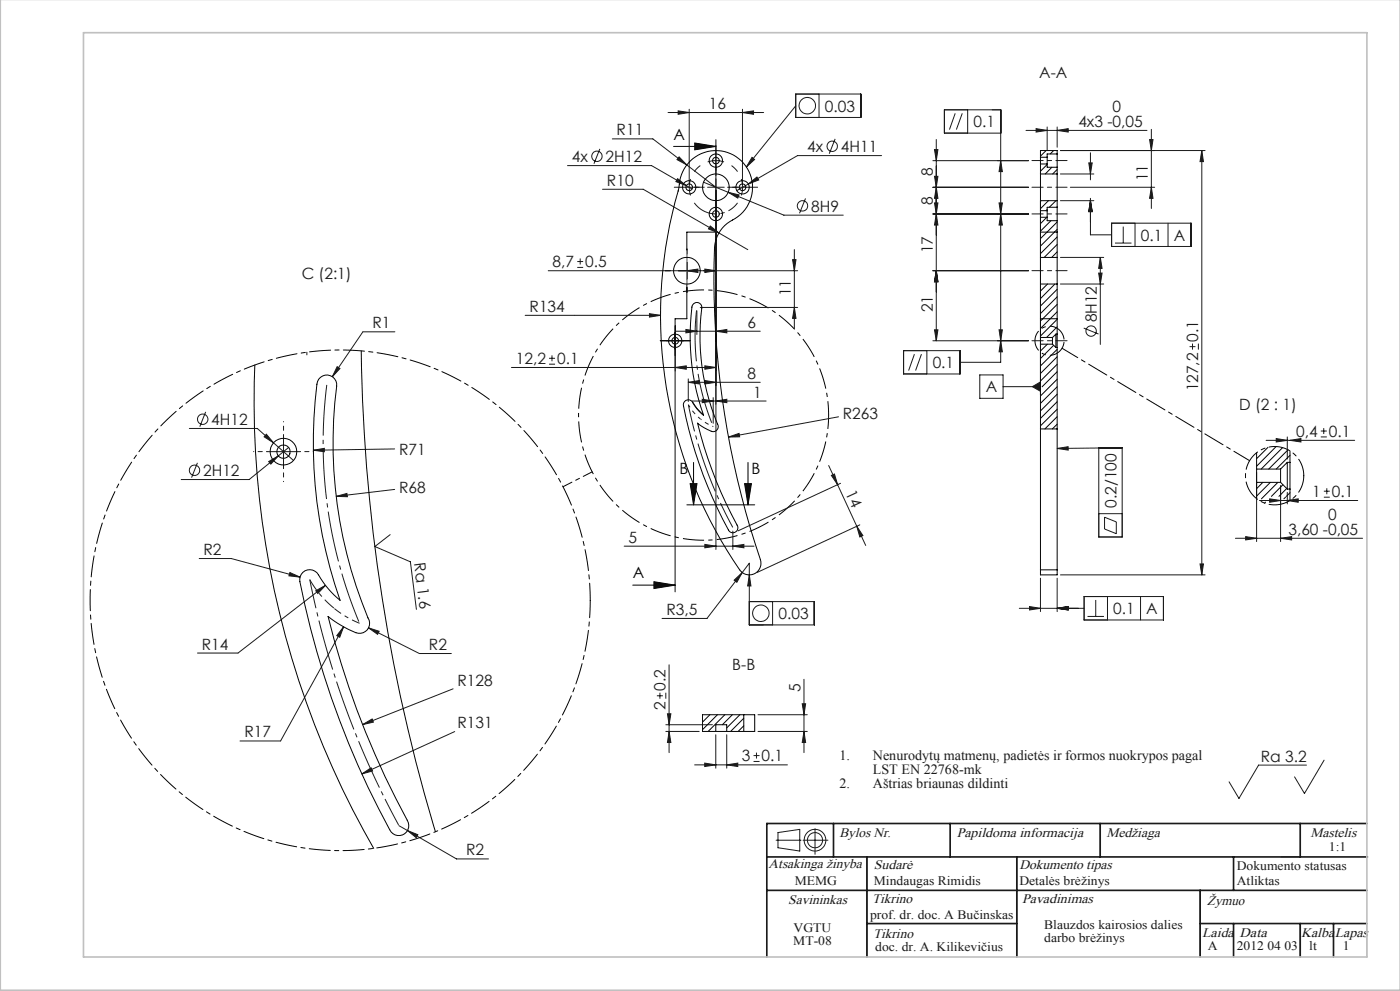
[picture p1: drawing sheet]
<svg xmlns="http://www.w3.org/2000/svg" width="420mm" height="297mm" viewBox="0 0 420 297" stroke-linecap="round" stroke-linejoin="round" font-family="sans-serif">
<g fill="none" stroke="#191924" stroke-width=".3">
<path d="M200.4 33.7h28.7M203.4 33.2l3.4 .5-3.4 .6zM206.8 32.7v22.4M222.7 33.7l3.4-.5v1.1zM222.7 32.7v22.4M238.7 31.7l-14.8 18.4M238.7 28.2h19.5v7h-19.5zM245.7 28.2v7M286.6 34l-1.8 4.8M288.7 34l-1.8 4.8M290.3 32.9v7M300.2 39.9h-16.9v-7h16.9v75.7h-12.2"/>
<path d="M307.8 39.1h36.3M310.8 38.6l3.3 .5-3.3 .5zM314.1 38.1v7M317.1 39.1l3.4-.5v1zM317.1 38.1v6M345.4 38.8v23.7M170.3 49.6h25.2l10.4 6M180 44.6l-1.8 4.5M180.8 56.7h12.2l31.3 18.1M183.7 41.6h12.2l10.1 7.8M203.3 53.5l2.6 2.1-3.1-1.2zM203.7 47l2.3 2.4-2.9-1.6z"/>
<path d="M205.9 55.6l1.7 1M206 49.4l8.8 6.7M211.1 54.6l24.1 9.9h17.8M212.3 48.5a7.9 7.9 0 0 1 4.9 0M214.8 45.6v5M214.8 57.1v107.6M218.5 57.6l3.2 .8-.4 1zM224.5 55.1l2.6-2 .5 .8zM225.6 47.2l.8 .6-2.5 2.3zM241.7 59.5l-1.8 4.4M250.5 41.6l-1.7 4.5M264.5 46.6h-25.2l-18.3 10.5"/>
<path d="M279.9 48.2h28.7M279.9 56.1h28.7M280.4 44.8h1l-.5 3.4zM280.4 52.8h1l-.5 3.3zM280.9 56.1l.5 3.3h-1zM280.9 41.8v60.3M300.2 48.2l.5 3.2h-1zM318.1 52.1h10.1M321.1 56.1h25.3M326.6 48.8h1.1l-.6 3.3zM327.1 45.8v8.1M327.1 59.4v11h6.4"/>
<path d="M344.9 41.8h1l-.5 3.3zM345.4 56.1l.5 3.3h-1zM360.5 45.1l.5 3.3h-1zM360.5 45.1v127.2M361.5 45.1h-43.4M173.2 78.4h1.7M174.1 77.5v1.8M213.1 67.7l2.6 2.1-3.2-1.2zM237.8 77.8h1l-.5 3.3zM238.3 74.8v23.7M279.9 64.1h28.7M280.4 60.8h1l-.5 3.3z"/>
<path d="M280.9 64.1l.5 3.3h-1zM299.7 60.8h1l-.5 3.3zM300.2 64.1l.5 3.3h-1zM312.1 60.1v58.2M318.1 60.1h10.1M318.1 77.1h13M327.1 60.1l.6 3.3h-1.1zM330.1 77.1l.5 3.3h-1zM330.1 77.1v26.1M333.5 66.9h23.8v7h-23.8zM334.5 72.8h4.9M337 67.9v4.9"/>
<path d="M340.5 66.9v7M350.4 66.9v7M118.5 99.4h-9.6l-9.2 13.5M164.5 81.1h74.8M173.2 80.1h1.7M194.8 94l3.4 .5-3.4 .5zM198.2 94.5h-40.6M202.7 99.3h25.4M205.8 98.7l3.3 .6-3.3 .5zM206.1 81.1l3.3-.5v1.1zM209.1 93.1v7.2M210.1 92.1h29.2"/>
<path d="M211.5 80.6l3.3 .5-3.3 .6zM214.8 99.3l3.3-.6v1.1zM238.3 92.1l.5 3.3h-1zM279.9 81.1h28.7M280.4 98.8h1l-.5 3.3zM280.9 81.1l.5 3.4h-1zM299.7 98.8h1l-.5 3.3zM318.1 85.1h13M325.1 98.3l4.5 1.8M329.6 81.8h1l-.5 3.3zM101.1 109.9l.9 .6-2.3 2.4zM153.4 110.1h61.4"/>
<path d="M164.7 109.1h1.8M164.7 107.4h1.8M165.6 106.5v1.8M202.6 110.1l3.3-.5v1.1zM202.6 103.1v8.1M206.5 114.6l3.3-.6v1.1zM206.5 113.6v6.7M206.5 114.6h21.6M210.7 119.7l3.3 .5-3.3 .5zM211.5 109.6l3.3 .5-3.3 .6zM211.5 114l3.3 .6-3.3 .5zM214 119.2v7.7"/>
<path d="M271.1 105.1h16.9v7h-16.9zM274.3 106.1l-1.7 5M276.4 106.1l-1.7 5M278.1 105.1v7M279.9 102.1h28.7M293.9 112.4h7v7h-7zM300.2 102.1l.5 3.3h-1zM300.9 115.9h11.2M309.7 115.9l2.4-1.4v2.8zM356.9 103.9h1.7M357.8 103v1.8M359.5 103v1.8"/>
<path d="M56.8 128.4h20.4l10.9 9.6M59.2 138.7l-1.7 4.5M61.7 123.4l-1.8 4.5M79.9 130.1l2.2 2.6-2.9-1.8zM80 135.4h10M80.6 138.3l2.9-1.7-2.3 2.5zM83.5 136.6l-8.7 7.1h-20.4M85.1 130.3v10.1M86.6 134.1l-3.1 2.5M94 134.9l3.3-.5v1zM118.4 134.5l-24.4 .4M207.6 120.2h22.2"/>
<path d="M214.8 120.2l3.3-.5v1zM218.5 131l3.2-1.1 .2 1zM248.6 139.5l2.7 5.8M251.6 124.9l-33.1 6.1M317.1 134.4l3.3-.5 .1 1zM329.6 134.2h7.1v26.7h-7.1zM333.1 134.2l-16 .2M379.8 132h26.6M382.9 131.4l3.3 .6-3.3 .5zM386.2 130.9v6.7M387 132l3.3-.6v1.1zM396.2 130.9h1.8"/>
<path d="M396.2 129.2h1.8M397.1 128.3v1.8M100.9 148.8l3.2-.9 .1 1zM118.4 146.7l-17.5 2.1M219.9 159.2v5.5M249.4 142.5l.9-.4 1 3.2zM251.3 145.3l5.7 12.4M252.2 144.8l-30.8 14.3M257 157.7l2.7 5.8M257 157.7l1.9 2.8-.9 .4zM258 157.3l-30.8 14.3M329.6 153.9h7.1"/>
<path d="M331.4 155l3.5 1.4v3.5l-3.5-1.4zM377 141.6v20.7M377.8 150h29.5M380.9 149.5l3.3 .5-3.3 .5zM384.2 145.6v16.7M386.2 150l3.3-.5v1zM386.2 147.6v3.4M397.2 149h1.7M397.2 147.2h1.7M398 146.3v1.8M59.8 167.4h9.6l20.6 5.6M87 171.6l3 1.4-3.3-.4z"/>
<path d="M94.7 177.1l2.9-1.7-2.2 2.5zM97.6 175.4l-26.2 20.3h-12.2M117.1 160.2l-4.6 3.6 10.6 4.6 1.8 14.2M187.3 163.7h38.9M211.5 163.2l3.3 .5-3.3 .5zM219.9 163.7l3.3-.5v1zM220.2 173.9l2.5-2.3-1.6 2.9zM222.7 171.6l2.1-2.8v18.5h19.5v-7h-19.5M222.7 171.6l-10.6 13.7h-13.5M224.8 172.3l.5 3.3h-1zM312.1 173.3v10M317.1 173.3v10"/>
<path d="M318.1 172.3h43.4M325.2 178.8h23.8v7h-23.8zM328.7 179.8v4.9M332.2 178.8v7M342.2 178.8v7M360 169h1l-.5 3.3zM370.6 161.3h38.2M373.7 160.8l3.3 .5-3.3 .5zM384.2 161.3l3.3-.5v1zM103.1 187.9l-18.9 34.2h-12.2M103.1 187.9l-1.2 3.1-.9-.5zM110.6 188.2l15.2 7.7h9.6"/>
<path d="M110.6 188.2l3.1 1-.4 .9zM200.7 199.2v26.4M231.8 180.3v7M305.8 182.3h19.4M308.9 181.8l3.2 .5-3.2 .5zM317.1 182.3l3.4-.5v1zM326.2 184.7h5M108.8 217.2l2.9-1.7 .3 .9zM135.9 206.4l-27.1 10.8M136.4 219.2l-27.9 12.7M197.1 208.5h1.8M198 207.6v1.8"/>
<path d="M199.7 219.2h10.1M199.7 217.2h14M199.7 207.6v1.8M200.2 213.9h1.1l-.6 3.3zM200.7 219.2l.6 3.3h-1.1zM227.4 219.2h14.8M227.4 214.2h14.8M240.7 210.9h1l-.5 3.3zM241.2 203.6v22M241.2 219.2l.5 3.3h-1zM108.5 231.9l2.8-1.8 .5 1zM208.4 229.2h27.8"/>
<path d="M211.4 228.7l3.3 .5-3.3 .5zM214.7 220.2v10M218 229.2l3.3-.5v1zM218 220.2v10M226.1 228.2h1.8M226.1 226.4h1.8M226.9 225.6v1.7M391.9 229.3h-14.3l-5.9 10-3-5M397.2 227.8l-5.9 10-2.9-5M119.7 247.4l17.2 10h9.6M122.2 248.9l3.1 1.3-.5 .8zM232.8 251.8h7.5"/>
<path d="M233.4 249.5l6.5-.9v6.5l-6.5-1zM240.9 251.8h7.5M244.5 248.4v7.6M260.1 256.8v30M305 256.8v30M330.1 246.8v10M384.3 256.8h5.8M260.1 276.8h44.9M360 266.8v20M390.1 276.8v10M400 276.8v10"/>
<circle cx="242.2" cy="31.7" r="2.48"/>
<circle cx="179.1" cy="46.8" r="1.55"/>
<circle cx="249.7" cy="43.8" r="1.55"/>
<circle cx="240.8" cy="61.7" r="1.55"/>
<circle cx="327.3" cy="99.2" r="1.55"/>
<circle cx="60.8" cy="125.6" r="1.55"/>
<circle cx="58.3" cy="140.9" r="1.56"/>
<circle cx="228.2" cy="183.8" r="2.47"/>
<circle cx="244.5" cy="251.8" r="3.2"/>
<circle cx="244.5" cy="251.8" r="2.28"/>
</g>
<path d="M248.6 124.4a37.5 37.5 0 0 0-55.7-32.8 37.5 37.5 0 0 0-1.7 64.6 37.5 37.5 0 0 0 57.3-29.8l.1-2" fill="none" stroke="#000" stroke-width=".3" stroke-dasharray="6.3 1.3 1.3 1.3" stroke-dashoffset="2.2" stroke-linecap="butt"/>
<path d="M319.2 102.1a4.4 4.4 0 0 0-6.4-3.8 4.4 4.4 0 0 0-.3 7.5 4.4 4.4 0 0 0 6.7-3.4v-.3" fill="none" stroke="#000" stroke-width=".3" stroke-dasharray="6.3 1.3 1.3 1.3" stroke-dashoffset="-.4" stroke-linecap="butt"/>
<g fill="none" stroke="#000" stroke-width=".3">
<path d="M202.1 43.9h12.7M208.4 42.9l6.4 1-6.4 1zM214.8 41.9v27.7h-8.7v25.9h-3.6v81.9M202.6 99.6v5M203.6 81.1h5M200.1 102.1h5M208.1 138.6v12.7M224.4 138.6v12.7M206.1 151.3h20.3M207 145h2.1l-1 6.3zM223.4 145h2l-1 6.3zM189.8 175.4h12.7"/>
<path d="M196.2 174.3l6.3 1.1-6.3 1z"/>
</g>
<path d="M206.8 56.1l.4 2.5M206.8 56.1l.4-2.4M210.1 49.6l-1.8 1.8M221.3 51.4l-1.8-1.8M222.8 56.1l-.4-2.4M222.8 56.1l-.4 2.5M98 115.3a139.2 139.2 0 0 0 9.6 71" fill="none" stroke="#191924" stroke-width=".3" stroke-dasharray="15.2 1.3 1.3 1.3" stroke-linecap="butt"/>
<path d="M208.3 60.8a8 8 0 0 0 13 0" fill="none" stroke="#191924" stroke-width=".3" stroke-dasharray="15.2 1.3 1.3 1.3" stroke-dashoffset="7.6" stroke-linecap="butt"/>
<path d="M209.1 92.1a69.6 69.6 0 0 0 4.8 35.5" fill="none" stroke="#191924" stroke-width=".3" stroke-dasharray="15.2 1.3 1.3 1.3" stroke-dashoffset="-1" stroke-linecap="butt"/>
<path d="M206.5 121.3l1.6 2.3 2 2" fill="none" stroke="#191924" stroke-width=".3" stroke-dasharray="15.2 1.3 1.3 1.3" stroke-dashoffset="14.3" stroke-linecap="butt"/>
<path d="M210.2 125.6l1.8 1.3 2 .9" fill="none" stroke="#191924" stroke-width=".3" stroke-dasharray="15.2 1.3 1.3 1.3" stroke-dashoffset="14.9" stroke-linecap="butt"/>
<path d="M206.5 121.3a129.3 129.3 0 0 0 13.3 36.8" fill="none" stroke="#191924" stroke-width=".3" stroke-dasharray="15.2 1.3 1.3 1.3" stroke-dashoffset="7" stroke-linecap="butt"/>
<path d="M92.9 173.7a258.7 258.7 0 0 0 26.7 73.5" fill="none" stroke="#191924" stroke-width=".3" stroke-dasharray="15.2 1.3 1.3 1.3" stroke-dashoffset="6.5" stroke-linecap="butt"/>
<path d="M100.3 182.4l4 2.7 3.6 1.7" fill="none" stroke="#191924" stroke-width=".3" stroke-dasharray="15.2 1.3 1.3 1.3" stroke-dashoffset="12.8" stroke-linecap="butt"/>
<path d="M92.9 173.7l3.2 4.6 4.1 3.9" fill="none" stroke="#191924" stroke-width=".3" stroke-dasharray="15.2 1.3 1.3 1.3" stroke-dashoffset="11.5" stroke-linecap="butt"/>
<path d="M207.8 120.6l1.3 1.8 2 2" fill="none" stroke="#191924" stroke-width=".35"/>
<path d="M206.1 76.1v-1.5M201.1 81.1h-1.5M202.6 99.6v-2M206.1 86.1v1.5M211.1 81.1h1.5M200.1 102.1h-2M202.6 104.6v2M205.1 102.1h2" fill="none" stroke="#000" stroke-width=".3" stroke-dasharray="15.2 1.3 1.3 1.3"/>
<path d="M177.7 141.4l-8.8 4.5" fill="none" stroke="#000" stroke-width=".3" stroke-dasharray="6.3 1.3 1.3 1.3" stroke-dashoffset="3.3"/>
<path d="M318.6 104.4l56.3 33.7" fill="none" stroke="#000" stroke-width=".3" stroke-dasharray="6.3 1.3 1.3 1.3" stroke-dashoffset=".9"/>
<g fill="none" stroke="#191924" stroke-width=".3" stroke-dasharray="15.2 1.3 1.3 1.3">
<path d="M204.3 56.1h-2M206.8 56.1h-2.5M206.8 56.1h2.5M209.3 56.1h2M209.8 56.1h-1.5M214.8 45.6v-2M214.8 50.6v2M214.8 56.1v-2.5M214.8 56.1h-2.5M214.8 56.1v2.5M214.8 56.1h2.5M214.8 51.1v-1.5"/>
<path d="M219.8 56.1h1.5M220.3 56.1h-2M222.8 56.1h2.5M222.8 56.1h-2.5M225.3 56.1h2M214.8 61.1v1.5M92.1 105.6v.7"/>
</g>
<path d="M80.1 135.3h-4M85.1 130.3v-4M90.1 135.3h4M85.1 140.3v4" fill="none" stroke="#191924" stroke-width=".3" stroke-dasharray="15.2 1.3 1.3 1.3" stroke-dashoffset="15.1"/>
<path d="M320.1 48.1h-10.5M320.1 56.1h-10.5M320.1 64.1h-10.5M320.1 81.1h-10.5M320.1 102.1h-10.5" fill="none" stroke="#191924" stroke-width=".3" stroke-dasharray="15.2 1.3 1.3 1.3" stroke-dashoffset="11.9"/>
<g fill="none" stroke="#191924" stroke-width=".5">
<path d="M230 256.8h180.2M250 246.8v10M260.1 256.8v30M285 246.8v10M305 256.8v30M330.1 246.8v10M370.1 256.8v10M390.1 246.8v10M410.1 246.8h-180.1v40M230 266.8h180.1M260.1 276.8h44.9M360 276.8h50.1"/>
<path d="M360 266.8v20M370.1 276.8v10M390.1 276.8v10M400.1 276.8v10"/>
</g>
<path d="M206.1 75.1v10M410.1 276.8v10" fill="none" stroke="#c0c0c0" stroke-width=".3"/>
<path d="M.1 -.1v296.9h419.9M25 9.8h385.1v277h-385.1z" fill="none" stroke="#c0c0c0" stroke-width=".5"/>
<path d="M207 145h2.1l-1 6.3zM223.4 145h2l-1 6.3zM196.2 174.3l6.3 1.1-6.3 1zM208.4 42.9l6.4 1-6.4 1z" fill="#000"/>
<g fill="#191924">
<path d="M317.1 134.4l3.3-.5 .1 1z"/>
<path d="M225.6 47.2l.8 .6-2.5 2.3zM309.7 115.9l2.4 1.4v-2.8z"/>
<path d="M218.5 131l3.2-1.1 .2 1zM194.8 94l3.4 .5-3.4 .5z"/>
<path d="M100.9 148.8l3.2-.9 .1 1zM94 134.9l3.3-.5v1zM101.1 109.9l.9 .6-2.3 2.4zM110.6 188.2l3.1 1-.4 .9zM103.1 187.9l-1.2 3.1-.9-.5zM108.5 231.9l2.8-1.8 .5 1zM108.8 217.2l2.9-1.7 .3 .9zM87 171.6l3 1.4-3.3-.4zM94.7 177.1l2.9-1.7-2.2 2.5z"/>
<path d="M300.2 48.2l.5 3.2h-1zM299.7 60.8h1l-.5 3.3z"/>
<path d="M345.4 56.1l.5 3.3h-1zM344.9 41.8h1l-.5 3.3z"/>
<path d="M280.4 44.8h1l-.5 3.4zM280.9 56.1l.5 3.3h-1zM280.4 52.8h1l-.5 3.3zM280.9 64.1l.5 3.3h-1zM280.4 60.8h1l-.5 3.3zM280.9 81.1l.5 3.4h-1zM280.9 81.1l.5 3.4h-1zM280.4 98.8h1l-.5 3.3zM300.2 64.1l.5 3.3h-1zM299.7 98.8h1l-.5 3.3zM300.2 102.1l.5 3.3h-1z"/>
<path d="M317.1 39.1l3.4-.5v1zM310.8 38.6l3.3 .5-3.3 .5z"/>
<path d="M211.5 80.6l3.3 .5-3.3 .6zM206.1 81.1l3.3-.5v1.1zM211.5 109.6l3.3 .5-3.3 .6zM202.6 110.1l3.3-.5v1.1zM214.8 99.3l3.3-.6v1.1zM205.8 98.7l3.3 .6-3.3 .5zM211.5 114l3.3 .6-3.3 .5zM206.5 114.6l3.3-.6v1.1zM219.9 163.7l3.3-.5v1zM211.5 163.2l3.3 .5-3.3 .5zM384.2 161.3l3.3-.5v1zM373.7 160.8l3.3 .5-3.3 .5z"/>
<path d="M224.5 55.1l3.1-1.2-.5-.8zM203.3 53.5l-.5 .9 3.1 1.2zM218.5 57.6l2.8 1.8 .4-1zM210.7 119.7l3.3 .5-3.3 .5zM214.8 120.2l3.3-.5v1zM220.2 173.9l.9 .6 1.6-2.9zM224.8 172.3l-.5 3.3h1zM203.7 47l-.6 .8 2.9 1.6zM213.1 67.7l-.6 .9 3.2 1.2zM211.4 228.7l3.3 .5-3.3 .5zM218 229.2l3.3-.5v1zM326.6 48.8h1.1l-.6 3.3zM327.1 60.1l.6 3.3h-1.1zM327.1 60.1l.6 3.3h-1.1zM308.9 181.8l3.2 .5-3.2 .5zM317.1 182.3l3.4-.5v1zM317.1 182.3l3.4-.5v1zM122.2 248.9l2.6 2.1 .5-.8zM79.9 130.1l-.7 .8 2.9 1.8zM80.6 138.3l.6 .8 2.3-2.5zM380.9 149.5l3.3 .5-3.3 .5zM386.2 150l3.3-.5v1z"/>
<path d="M387 132l3.3-.6v1.1zM382.9 131.4l3.3 .6-3.3 .5z"/>
<path d="M200.7 219.2l.6 3.3h-1.1zM200.2 213.9h1.1l-.6 3.3zM241.2 219.2l.5 3.3h-1zM240.7 210.9h1l-.5 3.3z"/>
<path d="M237.8 77.8h1l-.5 3.3zM238.3 92.1l.5 3.3h-1zM360.5 45.1l.5 3.3h-1zM360 169h1l-.5 3.3zM330.1 77.1l.5 3.3h-1zM329.6 81.8h1l-.5 3.3z"/>
<path d="M249.4 142.5l.9-.4 1 3.2zM257 157.7l1.9 2.8-.9 .4z"/>
<path d="M203.4 33.2l3.4 .5-3.4 .6zM222.7 33.7l3.4-.5v1.1z"/>
</g>
<g fill="none" stroke="#000" stroke-width=".3">
<path d="M207.1 48.2a11 11 0 0 1 16.9 2 11 11 0 0 1-5.1 16.2 10 10 0 0 0-4.6 8.1 263.5 263.5 0 0 0 13.9 93.7 3.5 3.5 0 0 1-2.1 3.8 3.5 3.5 0 0 1-4.2-1.2 135.1 135.1 0 0 1-18.2-115 11.4 11.4 0 0 1 3.4-7.6zM312.1 47.1v2M312.1 52.1v8M312.1 49.1v3M312.1 49.1h2M312.1 47.1h2M312.1 52.1h5M313.8 45.1l-1.7 1.7M314.1 47.1v2M314.1 49.3l-2 2M314.1 47.1h.1M314.1 49.1v1h3"/>
<path d="M315.6 50.1l-2 2M316.1 45.1l-1 1M317.1 52.1v8M317.1 46.1v4M317.1 50.8l-1.3 1.3M317.1 46.1v-1h-5v2M317.1 50.1v2M317.1 46.1h-3v1M312.1 77.1v8M312.1 63.1v2M312.1 60.1v3M312.1 65.1v12"/>
<path d="M312.1 77.1h5M312.1 69.6h5M312.1 65.1h2M312.1 63.1h2M312.1 60.1h5M312.3 60.1l-.2 .2M314 65.1l-1.9 1.9M314.1 63.1v2M314.1 62.8l-.3 .3M314.1 65.1v1h3M314.5 60.1l-2.4 2.4M315.3 66.1l-3.2 3.2"/>
<path d="M316.8 60.1l-2 2M317.1 77.1v8M317.1 62.1v4M317.1 66.5l-5 5M317.1 68.8l-5 5M317.1 71l-5 5M317.1 73.3l-3.8 3.8M317.1 75.5l-1.6 1.6M317.1 62l-.1 .1M317.1 60.1v2M317.1 66.1v11M317.1 62.1h-3v1"/>
<path d="M208.1 91a1.47 1.47 0 0 1 1.7-.2 1.47 1.47 0 0 1 .7 1.5 68.7 68.7 0 0 0 5 35.4 1.57 1.57 0 0 1-.9 1.6 1.57 1.57 0 0 1-1.7-.3l-2.2-1.1-1.4-1.1a135.1 135.1 0 0 0 12.1 31.3 1.5 1.5 0 0 1-1.2 1.5 1.5 1.5 0 0 1-1.7-.8 128.8 128.8 0 0 1-13.5-37.6 1.59 1.59 0 0 1 1.5-1.4 1.59 1.59 0 0 1 1.6 1.3l1.6 2 1.4 1.3a71.1 71.1 0 0 1-3.5-32.8zM312.1 85.1v16M312.1 95.5h5M312.1 85.1h5M314.3 85.1l-2.2 2.1M316.5 85.1l-4.4 4.4M317.1 91.2l-5 5M317.1 93.4l-5 5.1M317.1 95.7l-5 5M317.1 98l-3.1 3.1M317.1 86.7l-5 5M317.1 89l-5 5"/>
<path d="M317.1 85.1v15.1M76.4 109.4a268.7 268.7 0 0 0 35.7 144.9M96.1 113.1a2.98 2.98 0 0 1 3.4-.3 2.98 2.98 0 0 1 1.5 2.9 135 135 0 0 0 9.7 70.1 3.2 3.2 0 0 1-1.3 3.6 3.2 3.2 0 0 1-3.8-.3l-4.2-2.2-3-2.2a260.2 260.2 0 0 0 24.1 61.8 2.99 2.99 0 0 1-1.8 3.7 2.99 2.99 0 0 1-3.8-1.5 257.2 257.2 0 0 1-27-75.1 3 3 0 0 1 2.3-2.8 3 3 0 0 1 3.3 1.5 27.4 27.4 0 0 0 6.5 7.6 140.8 140.8 0 0 1-6.8-65.5zM108.4 105.2a524 524 0 0 0 22.2 144.1M312.1 101.1v2M312.1 103.1h3.6M312.1 103.1v25.4M312.1 101.1h3.6M314.2 103.1l-2.1 2.1M315.7 101.1v2M315.7 103.1l1.1 1M316.1 103.5l-4 4"/>
<path d="M316.8 100.2l-1.1 .9M316.8 100.2v3.9M316.8 104.1h.3M316.8 100.2h.3M317.1 100.2v3.9M317.1 104.7l-5 5M317.1 106.9l-5 5M317.1 109.2l-5 5M317.1 111.4l-4.5 4.5M317.1 113.7l-5 5M317.1 115.9l-5 5M317.1 118.1l-5 5.1"/>
<path d="M317.1 104.1v24.4M312.1 128.5v42.3M312.1 128.5h5M317.1 128.5v42.3M317.1 120.4l-5 5M317.1 122.7l-5 4.9M317.1 124.9l-3.6 3.6M317.1 127.1l-1.4 1.4M377 135.7v4.9M380.4 134.1l-3.4 3.4M382.8 133.8l-5.8 5.9M384.8 134.2l-6.4 6.4"/>
<path d="M386.2 138.6l-2 2M386.2 138.6v8M386.2 138.6h.8M386.4 134.8l-5.8 5.8M387 138.6v8M387 136.5l-4.1 4.1M387 135.1v3.5M377 140.6v4M377 144.6h7.2M377 144.6v4.9M377 140.6h7.2M378.8 144.6l-1.8 1.9"/>
<path d="M379.7 150.5l-.3 .3M381.1 144.6l-4.1 4.1M383.4 144.6l-5 4.9M384.2 140.6v4M384.2 144.6l2 2M384.9 145.3l-3.5 3.5M385.7 149l-.5 .5M386 146.4l-2.3 2.4M386.2 146.6h.8M387 147.7l-1.1 1.1M387 146.6v3.4M312.1 170.8v1.5h5v-1.5"/>
<path d="M312.1 170.8h5M213 214.2l-2.3 2.2M214.7 219.2h3.3M214.7 219.2v-2h3.3v2M215.2 214.2l-4.5 4.5M217.5 214.2l-5.1 5M218 219.2h5.1M219.7 214.2l-3 3M222 214.2l-4 4M223.1 214.2h3.3v5h-3.3M223.1 214.2h-12.4v5h4M223.1 214.2v5"/>
<path d="M223.1 215.3l-3.9 3.9M223.1 217.5l-1.7 1.7"/>
<circle cx="206.8" cy="56.1" r="1"/>
<circle cx="206.8" cy="56.1" r="2"/>
<circle cx="214.8" cy="48.1" r="1.99"/>
<circle cx="214.8" cy="56.1" r="4"/>
<circle cx="214.8" cy="48.1" r=".99"/>
<circle cx="222.8" cy="56.1" r="1.99"/>
<circle cx="222.8" cy="56.1" r="1"/>
<circle cx="214.7" cy="64.1" r="2"/>
<circle cx="214.8" cy="64.1" r="1"/>
<circle cx="206.1" cy="81.1" r="4"/>
<circle cx="202.6" cy="102.1" r="1"/>
<circle cx="202.6" cy="102.1" r="2"/>
<circle cx="85" cy="135.4" r="4"/>
<circle cx="85.1" cy="135.4" r="2"/>
</g>
<path d="M177.1 180l-.4-7.4-1.1-7.3-1.7-7.1-2.5-6.9-3.2-6.7-3.7-6.3-4.4-5.9-4.9-5.4-5.5-5-5.8-4.4-6.3-3.8-6.7-3.1-6.9-2.5-7.1-1.8-7.5-1.1-7.4-.4-7.3 .4-7.3 1-7.1 1.8-7 2.5-6.7 3.2-6.3 3.8-5.9 4.3-5.4 5-4.9 5.4-4.4 5.9-3.8 6.3-3.1 6.6-2.5 7-1.8 7.1-1.1 7.3-.4 7.3 .4 7.3 1 7.3 1.9 7.4 2.5 6.9 3.1 6.6 3.8 6.3 4.4 5.9 4.9 5.5 5.4 4.9 5.9 4.4 6.3 3.7 6.7 3.2 6.9 2.5 7.1 1.8 7.3 1.1 7.3 .3 7.4-.3 7.2-1.1 7.4-1.8 6.8-2.4 6.6-3.2 6.3-3.7 5.9-4.4 5.5-4.9 5.1-5.6 4.3-5.9 3.8-6.4 3.2-6.6 2.4-6.9 1.8-7.1 1.1-7.3 .4-7.3" fill="none" stroke="#000" stroke-width=".3" stroke-dasharray="6.3 1.3 1.3 1.3" stroke-dashoffset="1.2"/>
<path d="M391.1 142.6l-.1-1.7-.5-1.7-.9-1.5-1-1.3-1.4-1.1-1.5-.8-1.6-.5-1.7-.2-1.8 .2-1.6 .5-1.5 .8-1.3 1.1-1.1 1.3-.8 1.5-.5 1.7-.2 1.7 .2 1.6 .5 1.7 .8 1.5 1.1 1.3 1.3 1.1 1.6 .9 1.6 .4 1.7 .2 1.8-.2 1.6-.5 1.5-.8 1.3-1.1 1.1-1.3 .8-1.5 .5-1.7 .1-1.6" fill="none" stroke="#000" stroke-width=".3" stroke-dasharray="6.3 1.3 1.3 1.3" stroke-dashoffset="1.1"/>
<g font-size="4.7" fill="#191924">
<text x="311.8" y="23.4">A-A</text>
<text x="212.7" y="32.7">16</text>
<text x="247.5" y="33.4">0.03</text>
<text x="333.8" y="33.5">0</text>
<text x="185" y="40.6">R11</text>
<text x="292" y="38.1">0.1</text>
<text x="323.5" y="38">4x3 -0,05</text>
<text x="242.1" y="45.5">4x</text>
<text x="252.2" y="45.5">4H11</text>
<text x="171.6" y="48.5">4x</text>
<text x="181.7" y="48.5">2H12</text>
<text x="279.9" y="52.8" transform="rotate(-90 279.9 52.8)">8</text>
<text x="182.1" y="55.7">R10</text>
<text x="344.4" y="54.4" transform="rotate(-90 344.4 54.4)">11</text>
<text x="243.3" y="63.4">8H9</text>
<text x="279.9" y="61.5" transform="rotate(-90 279.9 61.5)">8</text>
<text x="279.9" y="75.9" transform="rotate(-90 279.9 75.9)">17</text>
<text x="342.2" y="72.1">0.1</text>
<text x="352.2" y="72.1">A</text>
<text x="90.5" y="83.6">C (2:1)</text>
<text x="165.8" y="80.1">8,7</text>
<text x="175.6" y="80.1">0.5</text>
<text x="237.3" y="88.8" transform="rotate(-90 237.3 88.8)">11</text>
<text x="158.9" y="93.5">R134</text>
<text x="279.9" y="93.7" transform="rotate(-90 279.9 93.7)">21</text>
<text x="111.8" y="98.4">R1</text>
<text x="224.2" y="98.2">6</text>
<text x="329.1" y="96.6" transform="rotate(-90 329.1 96.6)">8H12</text>
<text x="359.5" y="102.3" transform="rotate(-90 359.5 102.3)">0.1</text>
<text x="154.7" y="109.1">12,2</text>
<text x="167.1" y="109.1">0.1</text>
<text x="224.2" y="113.5">8</text>
<text x="279.8" y="110.3">0.1</text>
<text x="226" y="119.1">1</text>
<text x="295.7" y="117.6">A</text>
<text x="359.5" y="117.3" transform="rotate(-90 359.5 117.3)">127,2</text>
<text x="252.9" y="125.4">R263</text>
<text x="371.8" y="123">D (2 : 1)</text>
<text x="63.4" y="127.3">4H12</text>
<text x="388.9" y="130.9">0,4</text>
<text x="398.7" y="130.9">0.1</text>
<text x="119.7" y="136.2">R71</text>
<text x="60.9" y="142.6">2H12</text>
<text x="119.7" y="147.8">R68</text>
<text x="253.6" y="147.8" transform="rotate(65 253.6 147.8)">14</text>
<text x="393.7" y="148.9">1</text>
<text x="399.6" y="148.9">0.1</text>
<text x="334.9" y="152.2" transform="rotate(-90 334.9 152.2)">0.2/100</text>
<text x="398.4" y="155.8">0</text>
<text x="386.5" y="160.2">3,60 -0,05</text>
<text x="61.1" y="166.4">R2</text>
<text x="188.5" y="162.6">5</text>
<text x="124.2" y="168.9" transform="rotate(83 124.2 168.9)">Ra 1.6</text>
<text x="199.9" y="184.3">R3,5</text>
<text x="233.5" y="185.5">0.03</text>
<text x="334" y="184">0.1</text>
<text x="343.9" y="184">A</text>
<text x="60.5" y="194.7">R14</text>
<text x="128.7" y="194.8">R2</text>
<text x="219.7" y="200.7">B-B</text>
<text x="137.3" y="205.6">R128</text>
<text x="199.7" y="207" transform="rotate(-90 199.7 207)">0.2</text>
<text x="240.2" y="207.4" transform="rotate(-90 240.2 207.4)">5</text>
<text x="199.7" y="212.9" transform="rotate(-90 199.7 212.9)">2</text>
<text x="73.3" y="221">R17</text>
<text x="137.3" y="218.2">R131</text>
<text x="222.6" y="228.1">3</text>
<text x="228.5" y="228.1">0.1</text>
<text x="378.2" y="228.3">Ra 3.2</text>
<text x="139.8" y="256.4">R2</text>
</g>
<g font-size="4.7">
<text x="202.1" y="41.8">A</text>
<text x="203.9" y="142.1">B</text>
<text x="225.5" y="142.1">B</text>
<text x="189.9" y="173.3">A</text>
</g>
<g font-size="4.2" fill="#191924">
<text x="251.8" y="227.7">1.</text>
<text x="261.8" y="227.7">Nenurodytų matmenų, padietės ir formos nuokrypos pagal</text>
<text x="261.8" y="231.9">LST EN 22768-mk</text>
<text x="251.8" y="236.1">2.</text>
<text x="261.8" y="236.1">Aštrias briaunas dildinti</text>
</g>
<g font-size="4" fill="#191924">
<text x="251.8" y="250.9">Bylos Nr.</text>
<text x="287" y="250.9">Papildoma informacija</text>
<text x="331.9" y="251">Medžiaga</text>
<text x="393.1" y="250.7">Mastelis</text>
<text x="230.6" y="260.2">Atsakinga žinyba</text>
<text x="262.1" y="260.6">Sudarė</text>
<text x="305.8" y="260.6">Dokumento tipas</text>
<text x="236.5" y="271">Savininkas</text>
<text x="261.6" y="270.8">Tikrino</text>
<text x="306.6" y="270.7">Pavadinimas</text>
<text x="362.2" y="271.3">Žymuo</text>
<text x="261.9" y="281">Tikrino</text>
<text x="360.6" y="280.9">Laida</text>
<text x="371.9" y="280.7">Data</text>
<text x="390.3" y="280.9">Kalba</text>
<text x="400.4" y="280.9">Lapas</text>
</g>
<g font-size="3.9" fill="#191924">
<text x="398.7" y="255.2">1:1</text>
<text x="371" y="260.9">Dokumento statusas</text>
<text x="238.4" y="265.1">MEMG</text>
<text x="262.1" y="265.1">Mindaugas Rimidis</text>
<text x="305.8" y="265.1">Detalės brėžinys</text>
<text x="371" y="265.1">Atliktas</text>
<text x="261" y="275.3">prof. dr. doc. A Bučinskas</text>
<text x="238.1" y="279.2">VGTU</text>
<text x="313.3" y="278.5">Blauzdos kairosios dalies</text>
<text x="238" y="283.1">MT-08</text>
<text x="262.6" y="285.1">doc. dr. A. Kilikevičius</text>
<text x="313.3" y="282.3">darbo brėžinys</text>
<text x="362.4" y="284.8">A</text>
<text x="371" y="284.8">2012 04 03</text>
<text x="392.8" y="284.8">lt</text>
<text x="402.8" y="284.8">1</text>
</g>
</svg>
